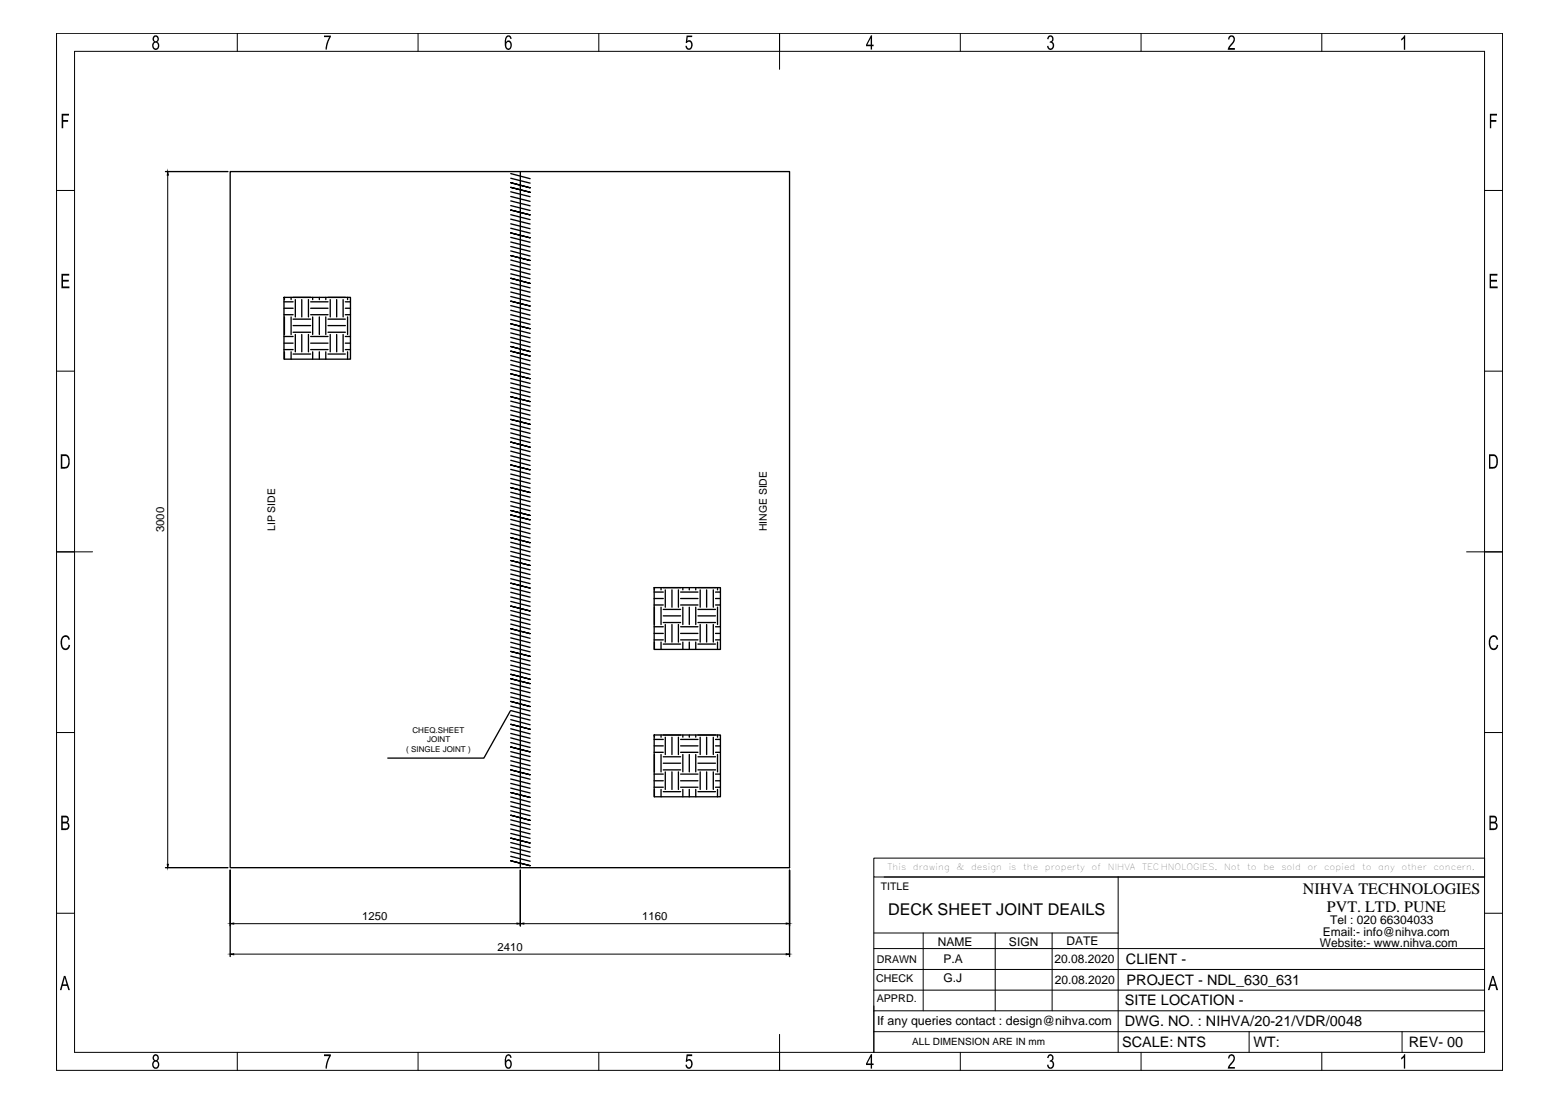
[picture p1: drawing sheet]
<svg xmlns="http://www.w3.org/2000/svg" width="297mm" height="210mm" viewBox="0 0 297 210" stroke-linecap="round" stroke-linejoin="round" font-family="sans-serif">
<!-- layer: 0 -->
<g fill="none" stroke="#000" stroke-width=".25">
<path d="M31.5 32.7h11.9M43.8 32.7h106.5v132.6h-106.5zM97.3 36.5l3.6 1M97.3 37.4l3.6 1M97.3 38.3l3.6 .9M97.3 39.2l3.6 .9M97.3 33.1l3.6 .9M97.3 34l3.6 .9M99.1 32.7v132.6M100.9 36.6l-3.6-.9 3.6 .9M100.9 35.8l-3.6-1 3.6 1M54.1 56.6h12.6v11.8h-12.6z"/>
<path d="M54.1 59.9h1.7M54.1 58.7h1.7M54.1 57.5h1.7M54.2 56.6v.5M55.4 56.6v.5M55.8 56.6h3.4M56.2 57.1v3.3M57.5 57.1v3.3M58.7 57.1v3.3M59.2 59.9h3.3M59.2 58.7h3.3M59.2 57.5h3.3"/>
<path d="M59.5 56.6v.5M60.8 56.6v.5M62 56.6v.5M62.5 56.6h3.3M62.9 57.1v3.3M64.1 57.1v3.3M65.3 57.1v3.3M65.8 59.9h.9M65.8 58.7h.9M65.8 57.5h.9M66.2 56.6v.5M97.3 40.9l3.6 .9"/>
<path d="M97.3 41.7l3.6 1M97.3 42.6l3.6 1M97.3 43.5l3.6 .9M97.3 45.2l3.6 .9M97.3 46.1l3.6 .9M97.3 46.9l3.6 1M97.3 47.8l3.6 1M97.3 49.5l3.6 1M97.3 50.4l3.6 1M97.3 51.3l3.6 .9M97.3 52.2l3.6 .9M97.3 53.9l3.6 .9"/>
<path d="M97.3 54.7l3.6 1M97.3 55.6l3.6 1M97.3 56.5l3.6 .9M97.3 58.2l3.6 .9M97.3 59.1l3.6 .9M97.3 59.9l3.6 1M100.9 40.9l-3.6-.9 3.6 .9M100.9 45.3l-3.6-.9 3.6 .9M100.9 49.6l-3.6-.9 3.6 .9M100.9 54l-3.6-1 3.6 1M100.9 58.3l-3.6-.9 3.6 .9M54.1 66.6h1.7"/>
<path d="M54.1 65.4h1.7M54.1 64.1h1.7M54.2 60.4v3.3M54.2 67v1.4M55.4 60.4v3.3M55.4 67v1.4M55.8 63.3h3.4M55.8 62h3.4M55.8 60.8h3.4M55.8 67.4h3.4M56.2 63.7v3.3M57.5 63.7v3.3"/>
<path d="M58.7 63.7v3.3M59.2 66.6h3.3M59.2 65.4h3.3M59.2 64.1h3.3M59.5 60.4v3.3M59.5 67v1.4M60.8 60.4v3.3M60.8 67v1.4M62 60.4v3.3M62 67v1.4M62.5 63.3h3.3M62.5 62h3.3"/>
<path d="M62.5 60.8h3.3M62.5 67.4h3.3M62.9 63.7v3.3M64.1 63.7v3.3M65.3 63.7v3.3M65.8 66.6h.9M65.8 65.4h.9M65.8 64.1h.9M66.2 60.4v3.3M66.2 67v1.4M97.3 67.7l3.6 1M97.3 68.6l3.6 1"/>
<path d="M97.3 69.5l3.6 .9M97.3 70.4l3.6 .9M97.3 72.1l3.6 .9M97.3 72.9l3.6 1M97.3 73.8l3.6 1M97.3 74.7l3.6 .9M97.3 76.4l3.6 .9M97.3 77.3l3.6 .9M97.3 78.1l3.6 1M97.3 79l3.6 1M97.3 60.8l3.6 1M97.3 62.6l3.6 .9"/>
<path d="M97.3 63.4l3.6 .9M97.3 64.3l3.6 .9M97.3 65.2l3.6 .9M100.9 67.8l-3.6-.9 3.6 .9M100.9 72.1l-3.6-.9 3.6 .9M100.9 76.5l-3.6-.9 3.6 .9M100.9 62.6l-3.6-.9 3.6 .9M100.9 67l-3.6-1 3.6 1M97.3 98.9l3.6 1M97.3 99.8l3.6 1M97.3 80.8l3.6 .9M97.3 81.6l3.6 1"/>
<path d="M97.3 82.5l3.6 .9M97.3 83.4l3.6 .9M97.3 85.1l3.6 .9M97.3 85.9l3.6 1M97.3 86.8l3.6 1M97.3 87.7l3.6 .9M97.3 89.4l3.6 .9M97.3 90.3l3.6 .9M97.3 91.1l3.6 1M97.3 92l3.6 1M97.3 93.8l3.6 .9M97.3 94.6l3.6 .9"/>
<path d="M97.3 95.5l3.6 .9M97.3 96.4l3.6 .9M100.9 99l-3.6-.9 3.6 .9M100.9 80.8l-3.6-.9 3.6 .9M100.9 85.2l-3.6-1 3.6 1M100.9 89.5l-3.6-.9 3.6 .9M100.9 93.8l-3.6-.9 3.6 .9M100.9 98.2l-3.6-1 3.6 1M97.3 100.7l3.6 .9M97.3 101.6l3.6 .9M97.3 103.3l3.6 .9M97.3 104.1l3.6 1"/>
<path d="M97.3 105l3.6 1M97.3 105.9l3.6 .9M97.3 107.6l3.6 .9M97.3 108.5l3.6 .9M97.3 109.3l3.6 1M97.3 110.2l3.6 1M97.3 112l3.6 .9M97.3 112.8l3.6 .9M97.3 113.7l3.6 .9M97.3 114.6l3.6 .9M97.3 116.3l3.6 .9M97.3 117.1l3.6 1"/>
<path d="M97.3 118l3.6 1M97.3 118.9l3.6 .9M100.9 103.4l-3.6-1 3.6 1M100.9 107.7l-3.6-.9 3.6 .9M100.9 112l-3.6-.9 3.6 .9M100.9 116.4l-3.6-1 3.6 1M124.6 111.9h12.6v11.8h-12.6zM124.6 115.2h1.7M124.6 114h1.7M124.6 112.8h1.7M124.6 119.4h1.7M124.6 111.9v.5"/>
<path d="M124.6 115.7v3.3M125.9 111.9v.5M125.9 115.7v3.3M126.3 111.9h3.3M126.3 118.6h3.3M126.3 117.3h3.3M126.3 116.1h3.3M126.7 112.4v3.3M126.7 119v3.3M127.9 112.4v3.3M127.9 119v3.3M129.2 112.4v3.3"/>
<path d="M129.2 119v3.3M129.6 115.2h3.3M129.6 114h3.3M129.6 112.8h3.3M129.6 119.4h3.3M130 111.9v.5M130 115.7v3.3M131.2 111.9v.5M131.2 115.7v3.3M132.5 111.9v.5M132.5 115.7v3.3M132.9 111.9h3.3"/>
<path d="M132.9 118.6h3.3M132.9 117.3h3.3M132.9 116.1h3.3M133.3 112.4v3.3M133.3 119v3.3M134.5 112.4v3.3M134.5 119v3.3M135.8 112.4v3.3M135.8 119v3.3M136.2 115.2h1M136.2 114h1M136.2 112.8h1"/>
<path d="M136.2 119.4h1M136.6 111.9v.5M136.6 115.7v3.3M97.2 135.4l-5.1 9h-18.3M97.3 130.2l3.6 .9M97.3 131l3.6 1M97.3 131.9l3.6 .9M97.3 132.8l3.6 .9M97.3 134.5l3.6 .9M97.3 135.3l3.6 1M97.3 136.2l3.6 1M97.3 137.1l3.6 .9"/>
<path d="M97.3 138.8l3.6 1M97.3 139.7l3.6 .9M97.3 120.6l3.6 1M97.3 121.5l3.6 .9M97.3 122.3l3.6 1M97.3 123.2l3.6 1M97.3 125l3.6 .9M97.3 125.8l3.6 .9M97.3 126.7l3.6 .9M97.3 127.6l3.6 .9M100.9 130.2l-3.6-.9 3.6 .9M100.9 134.6l-3.6-1 3.6 1"/>
<path d="M100.9 138.9l-3.6-.9 3.6 .9M100.9 120.7l-3.6-.9 3.6 .9M100.9 125l-3.6-.9 3.6 .9M100.9 129.4l-3.6-1 3.6 1M124.6 140h12.6v11.8h-12.6zM124.6 121.9h1.7M124.6 120.7h1.7M124.6 122.3v1.4M124.6 140v.4M125.9 122.3v1.4M125.9 140v.4M126.3 122.7h3.3"/>
<path d="M126.3 140h3.3M129.6 121.9h3.3M129.6 120.7h3.3M130 122.3v1.4M130 140v.4M131.2 122.3v1.4M131.2 140v.4M132.5 122.3v1.4M132.5 140v.4M132.9 122.7h3.3M132.9 140h3.3M136.2 121.9h1"/>
<path d="M136.2 120.7h1M136.6 122.3v1.4M136.6 140v.4M97.3 140.5l3.6 1M97.3 141.4l3.6 1M97.3 143.2l3.6 .9M97.3 144l3.6 .9M97.3 144.9l3.6 .9M97.3 145.8l3.6 .9M97.3 147.5l3.6 .9M97.3 148.4l3.6 .9M97.3 149.2l3.6 1"/>
<path d="M97.3 150.1l3.6 .9M97.3 151.8l3.6 1M97.3 152.7l3.6 .9M97.3 153.5l3.6 1M97.3 154.4l3.6 1M97.3 156.2l3.6 .9M97.3 157l3.6 1M97.3 157.9l3.6 .9M97.3 158.8l3.6 .9M100.9 143.2l-3.6-.9 3.6 .9M100.9 147.6l-3.6-1 3.6 1M100.9 151.9l-3.6-.9 3.6 .9"/>
<path d="M100.9 156.3l-3.6-1 3.6 1M124.6 143.3h1.7M124.6 149.9h1.7M124.6 142.1h1.7M124.6 148.7h1.7M124.6 140.8h1.7M124.6 147.4h1.7M124.6 143.7v3.3M124.6 150.4v1.4M125.9 143.7v3.3M125.9 150.4v1.4M126.3 146.6h3.3"/>
<path d="M126.3 145.4h3.3M126.3 144.1h3.3M126.3 150.8h3.3M126.7 140.4v3.3M126.7 147v3.4M127.9 140.4v3.3M127.9 147v3.4M129.2 140.4v3.3M129.2 147v3.4M129.6 143.3h3.3M129.6 149.9h3.3M129.6 142.1h3.3"/>
<path d="M129.6 148.7h3.3M129.6 140.8h3.3M129.6 147.4h3.3M130 143.7v3.3M130 150.4v1.4M131.2 143.7v3.3M131.2 150.4v1.4M132.5 143.7v3.3M132.5 150.4v1.4M132.9 146.6h3.3M132.9 145.4h3.3M132.9 144.1h3.3"/>
<path d="M132.9 150.8h3.3M133.3 140.4v3.3M133.3 147v3.4M134.5 140.4v3.3M134.5 147v3.4M135.8 140.4v3.3M135.8 147v3.4M136.2 143.3h1M136.2 149.9h1M136.2 142.1h1M136.2 148.7h1M136.2 140.8h1"/>
<path d="M136.2 147.4h1M136.6 143.7v3.3M136.6 150.4v1.4M31.5 165.3h11.9M43.8 165.7v16.5M97.3 160.5l3.6 .9M97.3 161.4l3.6 .9M97.3 162.2l3.6 1M97.3 163.1l3.6 .9M99.1 165.7v10.7M100.9 160.6l-3.6-1 3.6 1M100.9 164.9l-3.6-.9 3.6 .9"/>
<path d="M150.3 165.7v16.5"/>
</g>
<g fill="none" stroke="#000" stroke-width=".19">
<path d="M10.8 6.4h275.3v197.5h-275.3zM14.2 9.8h268.5v190.6h-268.5zM45.2 6.4v3.4M79.6 6.4v3.4M114 6.4v3.4M148.4 6.4v6.8M182.9 6.4v3.4M217.3 6.4v3.4M251.7 6.4v3.4M10.8 36.3h3.4M31.9 33.4v131.2M282.7 36.3h3.4"/>
<path d="M10.8 70.7h3.4M282.7 70.7h3.4M10.8 105.1h6.8M279.2 105.1h6.9M10.8 139.5h3.4M282.7 139.5h3.4M10.8 173.9h3.4M44.5 175.9h53.9M99.8 175.9h49.9M166.4 163.4h116.3v3.6h-116.3zM166.4 167v33.4M166.4 177.7h46.5"/>
<path d="M168.4 167h114.3M175.8 177.7v14.8M189.5 177.7v14.8M200.3 177.7v14.8M212.9 167v33.4M282.7 173.9h3.4M44.5 181.7h105.2M148.4 197v6.9M166.4 192.5h116.3M166.4 188.6h116.3M166.4 184.7h116.3M166.4 180.7h116.3"/>
<path d="M166.4 196.5h116.3M237.8 196.5v3.9M267 196.5v3.9M45.2 200.4v3.5M79.6 200.4v3.5M114 200.4v3.5M182.9 200.4v3.5M217.3 200.4v3.5M251.7 200.4v3.5"/>
</g>
<path d="M31.9 32.7l.2 .7h-.3zM31.8 164.6h.3l-.2 .7zM43.8 175.9l.7-.1v.2zM98.4 175.8l.7 .1-.7 .1zM99.1 175.9l.7-.1v.2zM149.7 175.8l.6 .1-.6 .1zM43.8 181.7h.7v.2zM149.7 181.7h.6l-.6 .2z" fill="#000" stroke="#000" stroke-width=".19"/>
<g fill="#000">
<path d="M61.7 6.8h1.3l-.6 1.5-.2 1.1h-.2l.1-.8 .6-1.5h-1zM130.7 6.8h1.1v.3h-.8l-.1 .7 .2-.1a.93 .93 0 0 1 .8 .6 .93 .93 0 0 1-.2 .9l-.3 .3h-.4l-.5-.6v-.2h.3l.2 .5h.4l.2-.4-.1-.5a.4 .4 0 0 0-.3-.4 .4 .4 0 0 0-.4 .3h-.2zM199.7 6.8l.5-.1 .3 .3 .1 .5-.1 .2a.31 .31 0 0 0-.1 .4 .31 .31 0 0 0 .3 .2v.5l-.3 .6-.3 .1-.4-.1-.3-.6 .2-.1 .2 .4a.49 .49 0 0 0 .6-.2 .49 .49 0 0 0-.1-.6l-.4-.1v-.3l.3-.1 .1-.3a.37 .37 0 0 0-.3-.5 .37 .37 0 0 0-.3 .5h-.3v-.2zM234.1 6.9l.6-.2 .4 .4v.7l-1 1.3h1v.4h-1.3l.1-.6 .8-.9 .2-.7a.39 .39 0 0 0-.5-.3 .39 .39 0 0 0-.3 .5h-.3zM267.3 6.8l.3-.1v2.8h-.3v-2.2l-.5 .4v-.3zM11.7 21.7h1.4v.3h-1.1v.9h1v.3h-1v1.2h-.3zM283.7 21.7h1.3v.3h-1.1v.9h1v.3h-1v1.2h-.2zM11.7 52.2h1.5v.3h-1.2v.8h1.1v.3h-1.1v1h1.2v.3h-1.5zM283.6 52.2h1.5v.3h-1.2v.8h1.1v.3h-1.1v1h1.3v.3h-1.6zM11.8 121.4l.4-.4h.4l.5 .3 .2 .5-.2 .1-.1-.3a.67 .67 0 0 0-.9-.1 .67 .67 0 0 0-.3 .8l.1 .8 .4 .4 .5-.1 .2-.2 .1-.4 .2 .1-.1 .5-.3 .3-.7 .1-.5-.5-.2-1.2zM283.7 121.4l.5-.4h.3l.4 .1 .3 .4 .1 .3-.3 .1-.3-.5-.5-.1-.3 .2-.1 .4v1.1l.4 .5 .5-.1 .3-.6 .3 .1-.2 .5-.3 .3h-.8l-.4-.5-.1-1.2zM61.7 200.8h1.3v.3l-.6 1.4-.2 1h-.2v-.6l.4-1.2 .3-.5h-1z"/>
<path d="M130.7 200.8h1.1v.4h-.8l-.1 .7 .4-.2 .5 .4 .1 .7-.2 .5a.65 .65 0 0 1-.8 .2 .65 .65 0 0 1-.4-.7h.3v.1a.43 .43 0 0 0 .6 .3 .43 .43 0 0 0 .2-.6l-.1-.4a.4 .4 0 0 0-.4-.2 .4 .4 0 0 0-.3 .3l-.2-.1zM199.6 201l.3-.2h.4l.3 .5-.1 .5a.19 .19 0 0 0-.1 .2 .19 .19 0 0 0 .1 .2l.2 .4-.2 .7-.3 .3h-.4l-.3-.3-.1-.5h.2l.1 .3a.47 .47 0 0 0 .6 .1 .47 .47 0 0 0 .1-.7l-.2-.3-.3 .1 .1-.3a.41 .41 0 0 0 .4-.5 .41 .41 0 0 0-.7-.2v.2h-.3zM233.9 201.1l.3-.2 .4-.1 .5 .4v.7l-1 1.3h1v.3h-1.3l.1-.5 .9-1.1v-.6a.4 .4 0 0 0-.5-.2 .4 .4 0 0 0-.2 .5h-.3zM267.3 200.8h.3v2.7h-.3v-2.1l-.5 .4v-.3l.4-.4z"/>
<path d="M29.2 6.9l.3-.2 .5 .1 .2 .4v.5a.23 .23 0 0 0-.2 .3 .23 .23 0 0 0 .2 .2l.1 .7-.1 .4-.5 .2-.4-.1-.3-.6v-.5l.4-.3-.3-.4zM29.4 7.1l-.1 .4a.39 .39 0 0 0 .7 .2 .39 .39 0 0 0-.2-.7zM29.4 8.2l-.1 .2v.4a.43 .43 0 0 0 .5 .4 .43 .43 0 0 0 .3-.6l-.2-.4z"/>
<path d="M96.5 6.8h.7l.2 .5-.2 .1a.39 .39 0 0 0-.5-.4 .39 .39 0 0 0-.3 .5v.5l.2-.3a.79 .79 0 0 1 .8 1.2l-.1 .4-.4 .2-.4-.1-.3-.3-.1-1.4zM96.7 8l-.3 .3v.6a.41 .41 0 0 0 .6 .3 .41 .41 0 0 0 .2-.6v-.2a.44 .44 0 0 0-.5-.4z"/>
<path d="M165.8 6.7h.2v1.8h.3v.3h-.3v.6h-.2v-.6h-.9v-.3zM165.8 7.3l-.6 1.2h.6z"/>
<path d="M11.6 86.5h1l.5 .5 .2 1.3-.3 .7-.4 .2-1 .1zM11.9 86.9v2h.7l.4-.5-.1-1.2-.3-.3z"/>
<path d="M283.5 86.5l1.2 .1 .4 .4 .1 .5v1l-.3 .6-.3 .1-1.1 .1zM283.8 86.9v2h.7l.4-.6-.1-1.1-.3-.3z"/>
<path d="M11.7 155.4h1.1l.3 .6-.1 .5a.22 .22 0 0 0-.1 .2 .22 .22 0 0 0 .2 .2l.1 .6-.3 .5-1.2 .1zM12 155.7v.8h.6l.2-.3a.38 .38 0 0 0-.1-.4 .38 .38 0 0 0-.4-.1zM12 156.8v1h.7l.2-.4a.41 .41 0 0 0-.5-.6z"/>
<path d="M283.6 155.4h1l.4 .4v.5l-.2 .4 .2 .1 .2 .6-.2 .4-.3 .3h-1.1zM283.9 155.7v.8h.5a.41 .41 0 0 0 .4-.5 .41 .41 0 0 0-.5-.3zM283.9 156.8v1l.8-.1 .2-.2-.1-.4a.33 .33 0 0 0-.4-.3z"/>
<path d="M12.2 185.9h.3l.8 2.7h-.3l-.2-.8h-.9l-.2 .8h-.3zM12.3 186.2l-.3 1.3h.7z"/>
<path d="M284.1 185.9h.3l.9 2.7h-.4l-.2-.8h-.8l-.3 .8h-.3zM284.2 186.2l-.3 1.3h.7z"/>
<path d="M29.2 201a.64 .64 0 0 1 1 .1 .64 .64 0 0 1-.3 1l.3 .2 .1 .7-.1 .4-.4 .2h-.4l-.3-.3-.1-.4 .1-.6a.25 .25 0 0 0 .2-.2 .25 .25 0 0 0-.2-.3v-.5zM29.5 201.1l-.2 .3a.39 .39 0 0 0 .3 .5 .39 .39 0 0 0 .4-.2 .39 .39 0 0 0-.1-.5zM29.4 202.3l-.2 .3 .2 .6a.51 .51 0 0 0 .7-.2 .51 .51 0 0 0-.2-.7z"/>
<path d="M96.3 201.1l.2-.2 .4-.1 .4 .2 .1 .5h-.2l-.1-.2a.39 .39 0 0 0-.5-.2 .39 .39 0 0 0-.2 .5v.5v-.1a.66 .66 0 0 1 .9 0 .66 .66 0 0 1 .1 .8l-.1 .4-.3 .4h-.4l-.3-.3-.2-.5v-1.1zM96.6 202.1l-.2 .3 .1 .7a.41 .41 0 0 0 .5 .1 .41 .41 0 0 0 .2-.5l-.1-.4-.2-.2z"/>
<path d="M165.8 200.8h.2v1.8h.3v.3h-.3v.6h-.2v-.6h-.9v-.3zM165.8 201.3l-.6 1.3h.6z"/>
</g>
<text font-size="3.1" x="169.1" y="174.2">DECK SHEET JOINT DEAILS</text>
<g font-size="3">
<text x="248.1" y="170.3">NIHVA TECHNOLOGIES</text>
<text x="252.7" y="173.7">PVT. LTD. PUNE</text>
</g>
<g font-size="2.8">
<text x="214.4" y="183.6">CLIENT -</text>
<text x="214.2" y="191.5">SITE LOCATION -</text>
<text x="214.5" y="187.6">PROJECT - NDL_630_631</text>
<text x="214.2" y="195.5">DWG. NO. : NIHVA/20-21/VDR/0048</text>
<text x="213.7" y="199.4">SCALE: NTS</text>
<text x="238.6" y="199.4">WT:</text>
<text x="268.2" y="199.4">REV- 00</text>
</g>
<text font-size="2.4" x="167" y="195.2">If any queries contact : design@nihva.com</text>
<g font-size="2.3">
<text x="251.9" y="178.3">Email:- info@nihva.com</text>
<text x="253.3" y="176">Tel : 020 66304033</text>
<text x="178.6" y="180.1">NAME</text>
<text x="179.7" y="183.5">P.A</text>
<text x="192.1" y="180.1">SIGN</text>
<text x="200.8" y="183.5">20.08.2020</text>
<text x="203" y="180.1">DATE</text>
<text x="251.3" y="180.4">Website:- www.nihva.com</text>
<text x="179.7" y="187.1">G.J</text>
<text x="200.8" y="187.5">20.08.2020</text>
</g>
<g font-size="2.2">
<text x="31.3" y="101.4" transform="rotate(-90 31.3 101.4)">3000</text>
<text x="69" y="175.2">1250</text>
<text x="122.3" y="175.2">1160</text>
<text x="94.7" y="181.1">2410</text>
</g>
<g font-size="2">
<text x="52.4" y="101.2" transform="rotate(-90 52.4 101.2)">LIP SIDE</text>
<text x="146" y="101.2" transform="rotate(-90 146 101.2)">HINGE SIDE</text>
<text x="167.7" y="169.6">TITLE</text>
<text x="166.9" y="183.5">DRAWN</text>
<text x="166.8" y="187">CHECK</text>
<text x="166.9" y="190.9">APPRD.</text>
</g>
<text font-size="1.9" x="173.7" y="199.1">ALL DIMENSION ARE IN mm</text>
<g font-size="1.7">
<text x="169" y="165.7">This</text>
<text x="173.8" y="165.7">drawing</text>
<text x="182.1" y="165.7">&amp;</text>
<text x="184.9" y="165.7">design</text>
<text x="192.1" y="165.7">is</text>
<text x="194.8" y="165.7">the</text>
<text x="199" y="165.7">property</text>
<text x="207.9" y="165.7">of</text>
<text x="210.9" y="165.7">NIHVA</text>
<text x="217.5" y="165.7">TECHNOLOGIES.</text>
<text x="233.1" y="165.7">Not</text>
<text x="237.5" y="165.7">to</text>
<text x="240.6" y="165.7">be</text>
<text x="244" y="165.7">sold</text>
<text x="249" y="165.7">or</text>
<text x="252.1" y="165.7">copied</text>
<text x="259.3" y="165.7">to</text>
<text x="262.4" y="165.7">any</text>
<text x="266.9" y="165.7">other</text>
<text x="272.9" y="165.7">concern.</text>
</g>
<g font-size="1.5">
<text x="77.4" y="143.3">( SINGLE JOINT )</text>
<text x="78.5" y="139.5">CHEQ.SHEET</text>
<text x="81.3" y="141.4">JOINT</text>
</g>
</svg>
